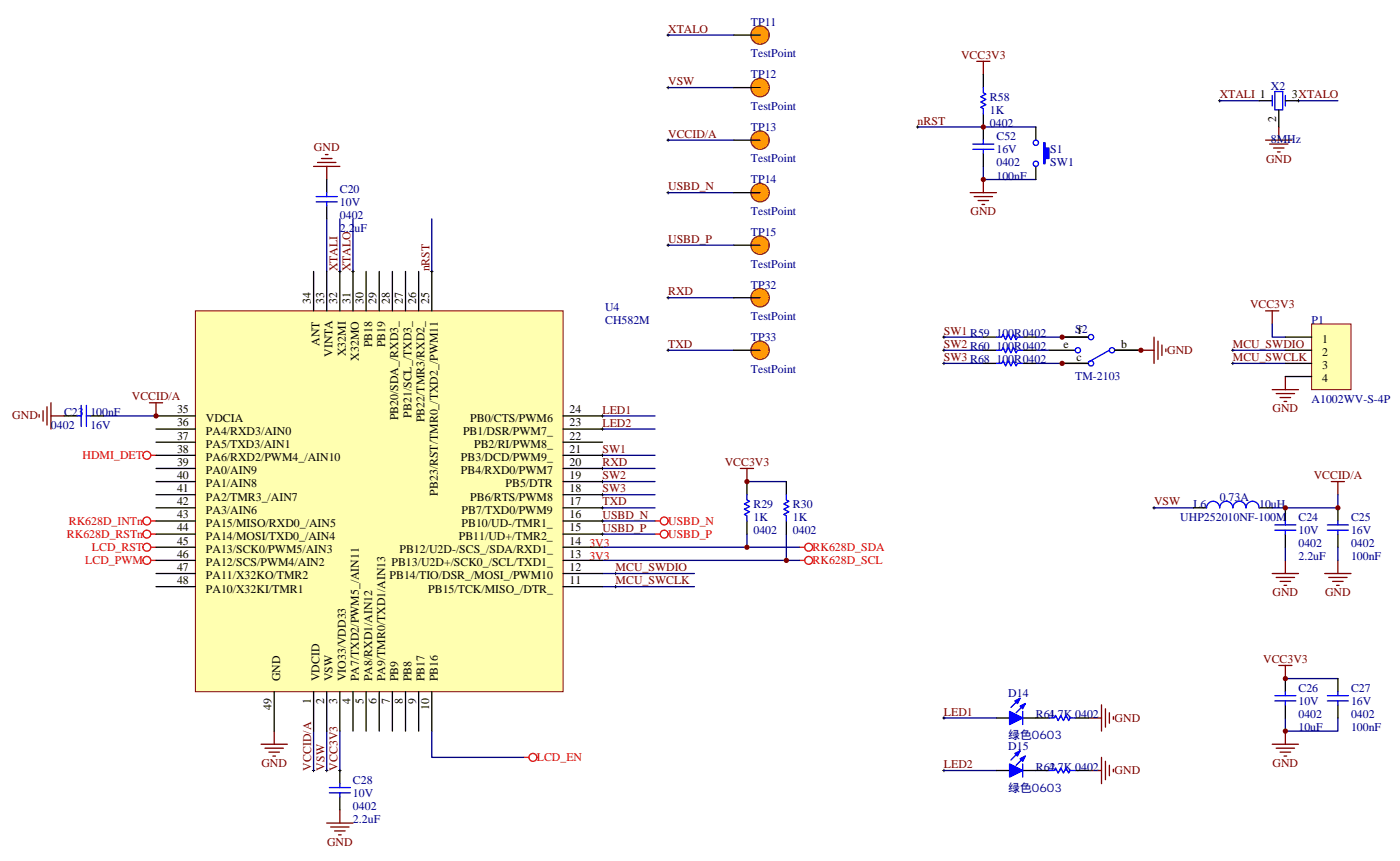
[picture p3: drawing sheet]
<svg xmlns="http://www.w3.org/2000/svg" width="376mm" height="231mm" viewBox="0 0 376 231" stroke-linecap="round" stroke-linejoin="round" font-family="sans-serif">
<g fill="none" stroke="#800000" stroke-width=".35">
<path d="M262.4 16.5h3.5M264.2 16.5v3.5M340 37.6h7.1M341.1 38.7h4.9M342.1 39.8h2.8M343.5 34.1v3.5M84.2 44.7h7.1M85.3 43.6h4.9M86.4 42.6h2.8M87.4 41.5h.7M87.8 44.7v3.5M260.6 51.8h7.1"/>
<path d="M261.7 52.8h4.9M262.7 53.9h2.9M263.8 54.9h.7M264.2 48.2v3.6M343.2 40.8h.7M306.5 94.1h3.5M310 90.6v7M311.1 91.6v5M312.1 92.7v2.8M313.2 93.7v.7M340 83.5h3.5M341.8 83.5v3.5"/>
<path d="M10.5 111.4v.7M11.6 110.3v2.8M12.6 109.3v4.9M13.7 111.7h3.5M13.7 108.2v7.1M40.1 108.2h3.6M41.9 108.2v3.5M341.8 104.7h7M342.8 105.7h5M343.9 106.8h2.8M344.9 107.8h.8M345.3 101.1v3.6"/>
<path d="M198.9 125.8h3.5M200.7 125.8v3.6M357.6 129.4h3.6M359.4 129.4v3.5M341.8 154.1h7M342.8 155.1h5M343.9 156.2h2.8M344.9 157.2h.8M345.3 150.5v3.6M355.9 154.1h7M356.9 155.1h5M358 156.2h2.8"/>
<path d="M359.1 157.2h.7M359.4 150.5v3.6M343.5 178.8h3.6M345.3 178.8v3.5M70.1 199.9h7.1M73.7 196.4v3.5M292.4 192.9h3.5M295.9 189.3v7.1M297 190.4v4.9M298 191.5v2.8M299.1 192.5v.7M341.8 199.9h7"/>
<path d="M345.3 196.4v3.5M71.2 201h4.9M72.2 202h2.9M73.3 203.1h.7M91.3 217.6v3.5M292.4 207h3.5M295.9 203.4v7.1M297 204.5v4.9M298 205.6v2.8M299.1 206.6v.7M342.8 201h5M343.9 202h2.8"/>
<path d="M344.9 203.1h.8M87.8 221.1h7M88.8 222.1h5M89.9 223.2h2.8M90.9 224.3h.8"/>
</g>
<g fill="none" stroke="#000" stroke-width=".27">
<path d="M179.1 9.4h.7M179.5 9.1v.7M179.1 23.5h.7M179.1 37.6h.7M179.5 23.2v.7M179.5 37.3v.7M246.2 34.1h.7M246.5 33.8v.7M327.3 27.1h.7M327.7 26.7v.7M348.5 27.1h.7M348.8 26.7v.7"/>
<path d="M179.1 51.8h.7M179.5 51.4v.7M90.9 72.9h.8M91.3 72.6v.7M94.5 72.9h.7M94.8 72.6v.7M115.6 72.9h.7M116 72.6v.7M179.1 65.9h.7M179.1 80h.7M179.5 65.5v.7M179.5 79.6v.7"/>
<path d="M179.1 94.1h.7M179.5 93.7v.7M253.2 94.1h.7M253.2 97.6h.7M253.2 90.6h.7M253.6 90.2v.7M253.6 93.7v.7M253.6 97.3v.7M330.8 94.1h.7M330.8 97.6h.7M331.2 93.7v.7M331.2 97.3v.7"/>
<path d="M161.5 111.7h.7M161.5 115.3h.7M161.9 111.4v.7M161.9 114.9v.7M161.5 136.4h.7M161.5 139.9h.7M161.5 132.9h.7M161.5 122.3h.7M161.5 129.4h.7M161.5 125.8h.7M161.9 122v.7M161.9 125.5v.7"/>
<path d="M161.9 129v.7M161.9 132.5v.7M161.9 136.1v.7M161.9 139.6v.7M309.7 136.4h.7M310 136.1v.7M161.5 143.5h.7M161.9 143.1v.7M165 154.1h.7M165 157.6h.7M165.4 153.7v.7M165.4 157.2v.7"/>
<path d="M253.2 192.9h.7M253.6 192.5v.7M83.9 207h.7M84.2 206.6v.7M87.4 207h.7M87.8 206.6v.7M90.9 207h.8M91.3 206.6v.7M253.2 207h.7M253.6 206.6v.7"/>
</g>
<g fill="none" stroke="#f00" stroke-width=".35">
<path d="M40.5 139.9h1.4M40.5 122.3h1.4M176 139.9h1.4M40.5 143.5h1.4M40.5 150.5h1.4M40.5 147h1.4M176 143.5h1.4M214.8 150.5h1.4M214.8 147h1.4M140.7 203.4h1.4"/>
<circle cx="39.4" cy="122.3" r="1.06"/>
<circle cx="39.4" cy="139.9" r="1.06"/>
<circle cx="178.4" cy="139.9" r="1.06"/>
<circle cx="39.4" cy="143.5" r="1.06"/>
<circle cx="39.4" cy="150.5" r="1.06"/>
<circle cx="39.4" cy="147" r="1.06"/>
<circle cx="178.4" cy="143.5" r="1.06"/>
<circle cx="217.2" cy="150.5" r="1.06"/>
<circle cx="217.2" cy="147" r="1.06"/>
<circle cx="143.2" cy="203.4" r="1.06"/>
</g>
<g fill="none" stroke="#000080" stroke-width=".35">
<path d="M179.5 9.4h17.6M179.5 23.5h17.6M179.5 37.6h17.6M246.5 34.1h31.8M327.7 27.1h10.5M348.8 27.1h10.6M87.8 58.8v14.1M91.3 58.8v14.1M94.8 58.8v14.1M116 58.8v14.1M179.5 51.8h17.6M264.2 44.7v3.5h14.1"/>
<path d="M179.5 65.9h17.6M179.5 80h17.6M179.5 94.1h17.6M253.6 94.1h10.6M253.6 97.6h10.6M253.6 90.6h10.6M278.3 94.1h3.5M278.3 97.6h7M278.3 90.6h7M331.2 94.1h14.1M331.2 97.6h14.1M341.8 87v3.6h3.5"/>
<path d="M27.8 111.7h14.1M161.9 111.7h14.1M161.9 115.3h14.1M161.9 136.4h14.1M161.9 129.4h14.1M161.9 139.9h14.1M161.9 122.3h14.1M161.9 132.9h14.1M161.9 125.8h14.1M200.7 129.4h10.5M310 136.4h10.6M359.4 132.9v3.5h-17.6"/>
<path d="M161.9 150.5h52.9M161.9 147h52.9M161.9 143.5h14.1M161.9 154.1h24.6M161.9 157.6h24.6M200.7 143.5v3.5M211.2 143.5v7M345.3 147v3.5M359.4 147v3.5M84.2 196.4v10.6M87.8 196.4v10.6M91.3 196.4v10.6"/>
<path d="M116 196.4v7h24.7M253.6 192.9h14.1M345.3 192.9v3.5h14.1v-3.5M345.3 182.3h14.1M253.6 207h14.1"/>
</g>
<g fill="none" stroke="#000" stroke-width=".35">
<path d="M87.8 48.2v3.6M87.8 55.3v3.5M17.2 111.7h3.5M24.3 111.7h3.5M345.3 136.4v3.5M359.4 136.4v3.5M345.3 143.5v3.5M359.4 143.5v3.5M345.3 182.3v3.5M345.3 189.3v3.6M359.4 182.3v3.5M359.4 189.3v3.6"/>
<path d="M91.3 207v3.5M91.3 214v3.6"/>
</g>
<g fill="none" stroke="#00f" stroke-width=".35">
<path d="M84.9 52.8h5.7M84.9 54.2h5.7M87.8 51.8v1M87.8 54.2v1.1M20.7 111.7h1.1M21.8 108.9v5.6M23.2 108.9v5.6M23.2 111.7h1.1M345.3 139.9v1.1M359.4 139.9v1.1M342.5 141h5.6M342.5 142.4h5.6"/>
<path d="M345.3 142.4v1.1M356.6 141h5.6M356.6 142.4h5.6M359.4 142.4v1.1M342.5 186.9h5.6M342.5 188.3h5.6M345.3 185.8v1.1M345.3 188.3v1M356.6 186.9h5.6M356.6 188.3h5.6M359.4 185.8v1.1M359.4 188.3v1"/>
<path d="M88.5 211.6h5.6M88.5 213h5.6M91.3 210.5v1.1M91.3 213v1"/>
</g>
<path d="M352.4 87h10.5v17.7h-10.5z" fill="#ffffb0" stroke="#800000" stroke-width=".27"/>
<g fill="none" stroke="#000" stroke-width=".35">
<path d="M264.2 20v3.5M264.2 30.6v7M278.3 34.1v3.5M264.2 41.2v3.5M278.3 44.7v3.5M264.2 90.6h3.5M264.2 94.1h3.5M274.7 90.6h3.6M274.7 94.1h3.6M345.3 90.6h7.1M345.3 94.1h7.1M345.3 97.6h7.1"/>
<path d="M345.3 101.1h7.1M200.7 129.4v3.5M200.7 139.9v3.6M211.2 129.4v3.5M211.2 139.9v3.6M267.7 192.9h3.5M274.7 192.9h7.1M288.9 192.9h3.5M267.7 207h3.5M274.7 207h7.1M288.9 207h3.5"/>
</g>
<g fill="none" stroke="#00f" stroke-width=".35">
<path d="M261.3 38.7h5.7M264.2 23.5v1.4l.7 .4-1.4 .7 1.4 .7-1.4 .7 1.4 .7-1.4 .7 .7 .4v1.4M264.2 37.6v1.1M261.3 40.1h5.7M264.2 40.1v1.1M267.7 90.6h1.4l.4-.7 .7 1.4 .7-1.4 .7 1.4 .7-1.4 .7 1.4 .3-.7h1.4M267.7 94.1h1.4l.4-.7 .7 1.4 .7-1.4 .7 1.4 .7-1.4 .7 1.4 .3-.7h1.4M200.7 132.9v1.4l.7 .4-1.4 .7 1.4 .7-1.4 .7 1.4 .7-1.4 .7 .7 .3v1.4M211.2 132.9v1.4l.7 .4-1.4 .7 1.4 .7-1.4 .7 1.4 .7-1.4 .7 .7 .3v1.4M274 187.6l-2.4 2.4M274.7 191.1v3.5M275.4 189l-2.4 2.5"/>
<path d="M281.8 192.9h1.4l.4-.7 .7 1.4 .7-1.4 .7 1.4 .7-1.4 .7 1.4 .3-.7h1.5M274 201.7l-2.4 2.5M274.7 205.2v3.5M275.4 203.1l-2.4 2.5M281.8 207h1.4l.4-.7 .7 1.4 .7-1.4 .7 1.4 .7-1.4 .7 1.4 .3-.7h1.5"/>
<circle cx="278.3" cy="38.3" r=".71"/>
<circle cx="278.3" cy="44" r=".71"/>
</g>
<g fill="#00f" stroke="#00f" stroke-width=".35">
<path d="M280.4 38.3h.3v1.5h1.1v2.8h-1.1v1.4h-.3z"/>
<path d="M271.2 205.2l3.5 1.8-3.5 1.7z"/>
<path d="M274 203.8l1.4-.7-.7 1.4z"/>
<path d="M272.6 202.4l1.4-.7-.7 1.4z"/>
<path d="M271.2 191.1l3.5 1.8-3.5 1.7z"/>
<path d="M274 189.7l1.4-.7-.7 1.4z"/>
<path d="M272.6 188.3l1.4-.7-.7 1.4z"/>
</g>
<circle cx="204.2" cy="9.4" r="2.47" fill="#f90" stroke="#784005" stroke-width=".35"/>
<path d="M197.1 9.4h7.1" fill="none" stroke="#000" stroke-width=".35"/>
<circle cx="204.2" cy="23.5" r="2.47" fill="#f90" stroke="#784005" stroke-width=".35"/>
<path d="M197.1 23.5h7.1" fill="none" stroke="#000" stroke-width=".35"/>
<circle cx="204.2" cy="37.6" r="2.47" fill="#f90" stroke="#784005" stroke-width=".35"/>
<path d="M197.1 37.6h7.1" fill="none" stroke="#000" stroke-width=".35"/>
<circle cx="204.2" cy="51.8" r="2.47" fill="#f90" stroke="#784005" stroke-width=".35"/>
<path d="M197.1 51.8h7.1" fill="none" stroke="#000" stroke-width=".35"/>
<circle cx="204.2" cy="65.9" r="2.47" fill="#f90" stroke="#784005" stroke-width=".35"/>
<path d="M197.1 65.9h7.1" fill="none" stroke="#000" stroke-width=".35"/>
<path d="M52.5 83.5h98.8v102.3h-98.8z" fill="#ffffb0" stroke="#800000" stroke-width=".27"/>
<g fill="none" stroke="#000" stroke-width=".35">
<path d="M338.2 27.1h3.6M343.5 29.5v4.6M345.3 27.1h3.5M84.2 72.9v10.6M87.8 72.9v10.6M91.3 72.9v10.6M94.8 72.9v10.6M98.4 72.9v10.6M101.9 72.9v10.6M105.4 72.9v10.6M108.9 72.9v10.6M112.5 72.9v10.6"/>
<path d="M116 72.9v10.6M264.2 97.6h3.5M274.7 97.6h3.6M281.8 94.1h7.1M285.3 97.6h7.1M285.3 90.6h7.1M299.4 94.1h7.1M41.9 115.3h10.6M41.9 118.8h10.6M41.9 111.7h10.6M151.3 115.3h10.6M151.3 118.8h10.6"/>
<path d="M151.3 111.7h10.6M41.9 136.4h10.6M41.9 129.4h10.6M41.9 139.9h10.6M41.9 122.3h10.6M41.9 125.8h10.6M41.9 132.9h10.6M151.3 136.4h10.6M151.3 129.4h10.6M151.3 139.9h10.6M151.3 122.3h10.6M151.3 125.8h10.6"/>
<path d="M151.3 132.9h10.6M320.6 136.4h3.5M338.2 136.4h3.6M41.9 147h10.6M41.9 143.5h10.6M41.9 157.6h10.6M41.9 154.1h10.6M41.9 150.5h10.6M151.3 147h10.6M151.3 143.5h10.6M151.3 157.6h10.6M151.3 154.1h10.6"/>
<path d="M151.3 150.5h10.6M73.7 185.8v10.6M84.2 185.8v10.6M87.8 185.8v10.6M91.3 185.8v10.6M94.8 185.8v10.6M98.4 185.8v10.6M101.9 185.8v10.6M105.4 185.8v10.6M108.9 185.8v10.6M112.5 185.8v10.6M116 185.8v10.6"/>
</g>
<g fill="none" stroke="#00f" stroke-width=".35">
<path d="M341.8 25.6v2.9M342.5 24.6h2.1v4.9h-2.1zM345.3 25.6v2.9M267.7 97.6h1.4l.4-.7 .7 1.4 .7-1.4 .7 1.4 .7-1.4 .7 1.4 .3-.7h1.4M293.8 97.6a.71 .71 0 0 0-1-.6 .71 .71 0 0 0-.2 1.1 .71 .71 0 0 0 1.1-.2l.1-.3M298 94.1l-5.6 3.2M324.1 136.4a1.76 1.76 0 0 1 1.8-1.7 1.76 1.76 0 0 1 1.8 1.7 1.76 1.76 0 0 1 1.7-1.7 1.76 1.76 0 0 1 1.8 1.7 1.76 1.76 0 0 1 1.8-1.7 1.76 1.76 0 0 1 1.7 1.7 1.76 1.76 0 0 1 1.8-1.7 1.76 1.76 0 0 1 1.7 1.7"/>
<circle cx="289.6" cy="94.1" r=".71"/>
<circle cx="293.1" cy="90.6" r=".71"/>
<circle cx="298.7" cy="94.1" r=".71"/>
</g>
<circle cx="204.2" cy="80" r="2.47" fill="#f90" stroke="#784005" stroke-width=".35"/>
<path d="M197.1 80h7.1" fill="none" stroke="#000" stroke-width=".35"/>
<circle cx="204.2" cy="94.1" r="2.47" fill="#f90" stroke="#784005" stroke-width=".35"/>
<path d="M197.1 94.1h7.1" fill="none" stroke="#000" stroke-width=".35"/>
<g fill="#800000">
<circle cx="41.9" cy="111.7" r=".71"/>
<circle cx="200.7" cy="147" r=".71"/>
<circle cx="200.7" cy="129.4" r=".71"/>
<circle cx="211.2" cy="150.5" r=".71"/>
<circle cx="264.2" cy="48.2" r=".71"/>
<circle cx="264.2" cy="34.1" r=".71"/>
<circle cx="285.3" cy="97.6" r=".71"/>
<circle cx="285.3" cy="90.6" r=".71"/>
<circle cx="306.5" cy="94.1" r=".71"/>
<circle cx="345.3" cy="196.4" r=".71"/>
<circle cx="345.3" cy="182.3" r=".71"/>
<circle cx="345.3" cy="136.4" r=".71"/>
<circle cx="359.4" cy="136.4" r=".71"/>
</g>
<g font-size="3.2" fill="#800000">
<text x="179.5" y="8.8">XTALO</text>
<text x="258.2" y="15.8">VCC3V3</text>
<text x="179.5" y="22.9">VSW</text>
<text x="327.7" y="26.4">XTALI 1</text>
<text x="246.5" y="33.5">nRST</text>
<text x="84.3" y="40.5">GND</text>
<text x="179.5" y="37">VCCID/A</text>
<text x="340.1" y="43.7">GND</text>
<text x="179.5" y="51.1">USBD_N</text>
<text x="260.7" y="57.8">GND</text>
<text x="179.5" y="65.2">USBD_P</text>
<text x="90.7" y="72.9" transform="rotate(-90 90.7 72.9)">XTALI</text>
<text x="94.2" y="72.9" transform="rotate(-90 94.2 72.9)">XTALO</text>
<text x="115.4" y="72.9" transform="rotate(-90 115.4 72.9)">nRST</text>
<text x="179.5" y="79.3">RXD</text>
<text x="335.8" y="82.9">VCC3V3</text>
<text x="253.6" y="89.9">SW1 R59</text>
<text x="179.5" y="93.5">TXD</text>
<text x="253.6" y="93.5">SW2 R60</text>
<text x="313.5" y="95">GND</text>
<text x="331.2" y="93.5">MCU_SWDIO</text>
<text x="253.6" y="97">SW3 R68</text>
<text x="331.2" y="97">MCU_SWCLK</text>
<text x="35.4" y="107.6">VCCID/A</text>
<text x="3.3" y="112.7">GND</text>
<text x="161.9" y="111.1">LED1</text>
<text x="341.9" y="110.7">GND</text>
<text x="161.9" y="114.6">LED2</text>
<text x="161.9" y="121.7">SW1</text>
<text x="161.9" y="125.2">RXD</text>
<text x="194.7" y="125.2">VCC3V3</text>
<text x="161.9" y="128.7">SW2</text>
<text x="352.9" y="128.7">VCCID/A</text>
<text x="161.9" y="132.3">SW3</text>
<text x="161.9" y="135.8">TXD</text>
<text x="310" y="135.8">VSW</text>
<text x="161.9" y="142.8">USBD_P</text>
<text x="161.9" y="139.3">USBD_N</text>
<text x="165.4" y="153.4">MCU_SWDIO</text>
<text x="165.4" y="157">MCU_SWCLK</text>
<text x="341.9" y="160.1">GND</text>
<text x="356" y="160.1">GND</text>
<text x="339.3" y="178.1">VCC3V3</text>
<text x="253.6" y="192.2">LED1</text>
<text x="299.4" y="193.8">GND</text>
<text x="70.2" y="206">GND</text>
<text x="83.6" y="207" transform="rotate(-90 83.6 207)">VCCID/A</text>
<text x="87.1" y="207" transform="rotate(-90 87.1 207)">VSW</text>
<text x="90.7" y="207" transform="rotate(-90 90.7 207)">VCC3V3</text>
<text x="253.6" y="206.3">LED2</text>
<text x="299.4" y="207.9">GND</text>
<text x="341.9" y="206">GND</text>
<text x="87.9" y="227.2">GND</text>
</g>
<g font-size="3.2" fill="#000080">
<text x="201.7" y="6.9">TP11</text>
<text x="201.7" y="15.4">TestPoint</text>
<text x="201.7" y="21.1">TP12</text>
<text x="201.7" y="29.5">TestPoint</text>
<text x="265.9" y="27.1">R58</text>
<text x="341.4" y="24.2">X2</text>
<text x="201.7" y="35.2">TP13</text>
<text x="265.9" y="30.6">1K</text>
<text x="265.9" y="34.1">0402</text>
<text x="267.7" y="37.6">C52</text>
<text x="267.7" y="41.2">16V</text>
<text x="282.2" y="41.2">S1</text>
<text x="341.4" y="38.3">8MHz</text>
<text x="201.7" y="43.6">TestPoint</text>
<text x="267.7" y="44.7">0402</text>
<text x="282.2" y="44.7">SW1</text>
<text x="91.3" y="51.8">C20</text>
<text x="201.7" y="49.3">TP14</text>
<text x="267.7" y="48.2">100nF</text>
<text x="91.3" y="58.8">0402</text>
<text x="91.3" y="55.3">10V</text>
<text x="201.7" y="57.7">TestPoint</text>
<text x="91.3" y="62.3">2.2uF</text>
<text x="201.7" y="63.4">TP15</text>
<text x="201.7" y="71.9">TestPoint</text>
<text x="201.7" y="77.5">TP32</text>
<text x="162.6" y="83.5">U4</text>
<text x="162.6" y="87">CH582M</text>
<text x="201.7" y="86">TestPoint</text>
<text x="288.9" y="89.5">S2</text>
<text x="352.4" y="87">P1</text>
<text x="201.7" y="91.6">TP33</text>
<text x="267.7" y="90.6">100R0402</text>
<text x="267.7" y="94.1">100R0402</text>
<text x="201.7" y="100.1">TestPoint</text>
<text x="267.7" y="97.6">100R0402</text>
<text x="288.9" y="102.2">TM-2103</text>
<text x="17.2" y="111.7">C23</text>
<text x="24.3" y="111.7">100nF</text>
<text x="352.4" y="108.2">A1002WV-S-4P</text>
<text x="13.7" y="115.3">0402</text>
<text x="24.3" y="115.3">16V</text>
<text x="202.4" y="136.4">R29</text>
<text x="213" y="136.4">R30</text>
<text x="320.6" y="136.4">L6</text>
<text x="327.7" y="134.7">0.73A</text>
<text x="338.2" y="136.4">10uH</text>
<text x="202.4" y="139.9">1K</text>
<text x="202.4" y="143.5">0402</text>
<text x="213" y="139.9">1K</text>
<text x="213" y="143.5">0402</text>
<text x="317.1" y="139.9">UHP252010NF-100M</text>
<text x="348.8" y="139.9">C24</text>
<text x="348.8" y="143.5">10V</text>
<text x="362.9" y="139.9">C25</text>
<text x="362.9" y="143.5">16V</text>
<text x="348.8" y="147">0402</text>
<text x="362.9" y="147">0402</text>
<text x="348.8" y="150.5">2.2uF</text>
<text x="362.9" y="150.5">100nF</text>
<text x="348.8" y="185.8">C26</text>
<text x="362.9" y="185.8">C27</text>
<text x="270.9" y="187.2">D14</text>
<text x="348.8" y="189.3">10V</text>
<text x="362.9" y="189.3">16V</text>
<text x="278.3" y="192.9">R61</text>
<text x="281.8" y="192.9">4.7K 0402</text>
<text x="348.8" y="196.4">10uF</text>
<text x="348.8" y="192.9">0402</text>
<text x="362.9" y="196.4">100nF</text>
<text x="362.9" y="192.9">0402</text>
<text x="270.9" y="201.3">D15</text>
<text x="270.9" y="198.6">绿色0603</text>
<text x="278.3" y="207">R62</text>
<text x="281.8" y="207">4.7K 0402</text>
<text x="94.8" y="210.5">C28</text>
<text x="94.8" y="214">10V</text>
<text x="270.9" y="212.8">绿色0603</text>
<text x="94.8" y="221.1">2.2uF</text>
<text x="94.8" y="217.6">0402</text>
</g>
<g font-size="3.2">
<text x="347.1" y="26.4">3XTALO</text>
<text x="342.8" y="32.9" transform="rotate(-90 342.8 32.9)">2</text>
<text x="83.5" y="81.7" transform="rotate(-90 83.5 81.7)">34</text>
<text x="87.1" y="81.7" transform="rotate(-90 87.1 81.7)">33</text>
<text x="90.6" y="81.7" transform="rotate(-90 90.6 81.7)">32</text>
<text x="94.1" y="81.7" transform="rotate(-90 94.1 81.7)">31</text>
<text x="97.6" y="81.7" transform="rotate(-90 97.6 81.7)">30</text>
<text x="101.2" y="81.7" transform="rotate(-90 101.2 81.7)">29</text>
<text x="104.7" y="81.7" transform="rotate(-90 104.7 81.7)">28</text>
<text x="108.2" y="81.7" transform="rotate(-90 108.2 81.7)">27</text>
<text x="111.8" y="81.7" transform="rotate(-90 111.8 81.7)">26</text>
<text x="115.3" y="81.7" transform="rotate(-90 115.3 81.7)">25</text>
<text x="289.6" y="89.9">f</text>
<text x="85.8" y="92.8" transform="rotate(-90 85.8 92.8)">ANT</text>
<text x="89.4" y="95.8" transform="rotate(-90 89.4 95.8)">VINTA</text>
<text x="92.9" y="95.7" transform="rotate(-90 92.9 95.7)">X32MI</text>
<text x="99.9" y="93.3" transform="rotate(-90 99.9 93.3)">PB18</text>
<text x="103.5" y="93.3" transform="rotate(-90 103.5 93.3)">PB19</text>
<text x="285.7" y="93.4">e</text>
<text x="301.2" y="93.4">b</text>
<text x="355.2" y="92.1">1</text>
<text x="355.2" y="95.7">2</text>
<text x="96.4" y="96.9" transform="rotate(-90 96.4 96.9)">X32MO</text>
<text x="289.2" y="96.9">c</text>
<text x="355.2" y="99.2">3</text>
<text x="355.2" y="102.7">4</text>
<text x="47.6" y="111">35</text>
<text x="55.3" y="113.3">VDCIA</text>
<text x="107" y="112.9" transform="rotate(-90 107 112.9)">PB20/SDA_/RXD3_</text>
<text x="110.5" y="112.2" transform="rotate(-90 110.5 112.2)">PB21/SCL_/TXD3_</text>
<text x="114.1" y="113.4" transform="rotate(-90 114.1 113.4)">PB22/TMR3/RXD2_</text>
<text x="126.3" y="113.3">PB0/CTS/PWM6</text>
<text x="153" y="111">24</text>
<text x="47.6" y="118.1">37</text>
<text x="47.6" y="114.5">36</text>
<text x="55.3" y="116.8">PA4/RXD3/AIN0</text>
<text x="124.4" y="116.8">PB1/DSR/PWM7_</text>
<text x="153" y="114.5">23</text>
<text x="153" y="118.1">22</text>
<text x="47.6" y="121.6">38</text>
<text x="47.6" y="125.1">39</text>
<text x="55.3" y="120.4">PA5/TXD3/AIN1</text>
<text x="55.3" y="123.9">PA6/RXD2/PWM4_/AIN10</text>
<text x="123.8" y="123.9">PB3/DCD/PWM9_</text>
<text x="127.4" y="120.4">PB2/RI/PWM8_</text>
<text x="153" y="121.6">21</text>
<text x="153" y="125.1">20</text>
<text x="47.6" y="128.7">40</text>
<text x="55.3" y="127.4">PA0/AIN9</text>
<text x="55.3" y="131">PA1/AIN8</text>
<text x="123.8" y="127.4">PB4/RXD0/PWM7</text>
<text x="135.8" y="131">PB5/DTR</text>
<text x="153" y="128.7">19</text>
<text x="47.6" y="135.7">42</text>
<text x="47.6" y="132.2">41</text>
<text x="55.3" y="134.5">PA2/TMR3_/AIN7</text>
<text x="117.6" y="133.1" transform="rotate(-90 117.6 133.1)">PB23/RST/TMR0_/TXD2_/PWM11</text>
<text x="126.3" y="134.5">PB6/RTS/PWM8</text>
<text x="153" y="135.7">17</text>
<text x="153" y="132.2">18</text>
<text x="47.6" y="142.8">44</text>
<text x="47.6" y="139.2">43</text>
<text x="55.3" y="141.5">PA15/MISO/RXD0_/AIN5</text>
<text x="55.3" y="138">PA3/AIN6</text>
<text x="124" y="138">PB7/TXD0/PWM9</text>
<text x="124" y="141.5">PB10/UD-/TMR1_</text>
<text x="153" y="142.8">15</text>
<text x="153" y="139.2">16</text>
<text x="47.6" y="146.3">45</text>
<text x="47.6" y="149.8">46</text>
<text x="55.3" y="145.1">PA14/MOSI/TXD0_/AIN4</text>
<text x="55.3" y="148.6">PA13/SCK0/PWM5/AIN3</text>
<text x="107.3" y="148.6">PB12/U2D-/SCS_/SDA/RXD1_</text>
<text x="123.3" y="145.1">PB11/UD+/TMR2_</text>
<text x="153" y="146.3">14</text>
<text x="153" y="149.8">13</text>
<text x="47.6" y="153.4">47</text>
<text x="55.3" y="155.6">PA11/X32KO/TMR2</text>
<text x="55.3" y="152.1">PA12/SCS/PWM4/AIN2</text>
<text x="104.7" y="155.6">PB14/TIO/DSR_/MOSI_/PWM10</text>
<text x="105.2" y="152.1">PB13/U2D+/SCK0_/SCL/TXD1_</text>
<text x="153" y="153.4">12</text>
<text x="47.6" y="156.9">48</text>
<text x="55.3" y="159.2">PA10/X32KI/TMR1</text>
<text x="115" y="159.2">PB15/TCK/MISO_/DTR_</text>
<text x="153" y="156.9">11</text>
<text x="75.2" y="183" transform="rotate(-90 75.2 183)">GND</text>
<text x="85.8" y="183" transform="rotate(-90 85.8 183)">VDCID</text>
<text x="89.4" y="183" transform="rotate(-90 89.4 183)">VSW</text>
<text x="92.9" y="183" transform="rotate(-90 92.9 183)">VIO33/VDD33</text>
<text x="96.4" y="183" transform="rotate(-90 96.4 183)">PA7/TXD2/PWM5_/AIN11</text>
<text x="99.9" y="183" transform="rotate(-90 99.9 183)">PA8/RXD1/AIN12</text>
<text x="103.5" y="183" transform="rotate(-90 103.5 183)">PA9/TMR0/TXD1/AIN13</text>
<text x="107" y="183" transform="rotate(-90 107 183)">PB9</text>
<text x="110.5" y="183" transform="rotate(-90 110.5 183)">PB8</text>
<text x="114.1" y="183" transform="rotate(-90 114.1 183)">PB17</text>
<text x="117.6" y="183" transform="rotate(-90 117.6 183)">PB16</text>
<text x="73" y="190.7" transform="rotate(-90 73 190.7)">49</text>
<text x="83.5" y="189.2" transform="rotate(-90 83.5 189.2)">1</text>
<text x="87.1" y="189.2" transform="rotate(-90 87.1 189.2)">2</text>
<text x="90.6" y="189.2" transform="rotate(-90 90.6 189.2)">3</text>
<text x="94.1" y="189.2" transform="rotate(-90 94.1 189.2)">4</text>
<text x="97.6" y="189.2" transform="rotate(-90 97.6 189.2)">5</text>
<text x="101.2" y="189.2" transform="rotate(-90 101.2 189.2)">6</text>
<text x="104.7" y="189.2" transform="rotate(-90 104.7 189.2)">7</text>
<text x="108.2" y="189.2" transform="rotate(-90 108.2 189.2)">8</text>
<text x="111.8" y="189.2" transform="rotate(-90 111.8 189.2)">9</text>
<text x="115.3" y="190.7" transform="rotate(-90 115.3 190.7)">10</text>
</g>
<g font-size="3.2" fill="#f00">
<text x="22.2" y="123.3">HDMI_DET</text>
<text x="18.5" y="140.9">RK628D_INTn</text>
<text x="179.5" y="140.9">USBD_N</text>
<text x="18" y="144.4">RK628D_RSTn</text>
<text x="24.7" y="148">LCD_RST</text>
<text x="179.5" y="144.4">USBD_P</text>
<text x="218.3" y="148">RK628D_SDA</text>
<text x="22.9" y="151.5">LCD_PWM</text>
<text x="218.3" y="151.5">RK628D_SCL</text>
<text x="144.2" y="204.4">LCD_EN</text>
</g>
<g font-size="3.2" fill="#c00">
<text x="158.3" y="147">3V3</text>
<text x="158.3" y="150.5">3V3</text>
</g>
</svg>
